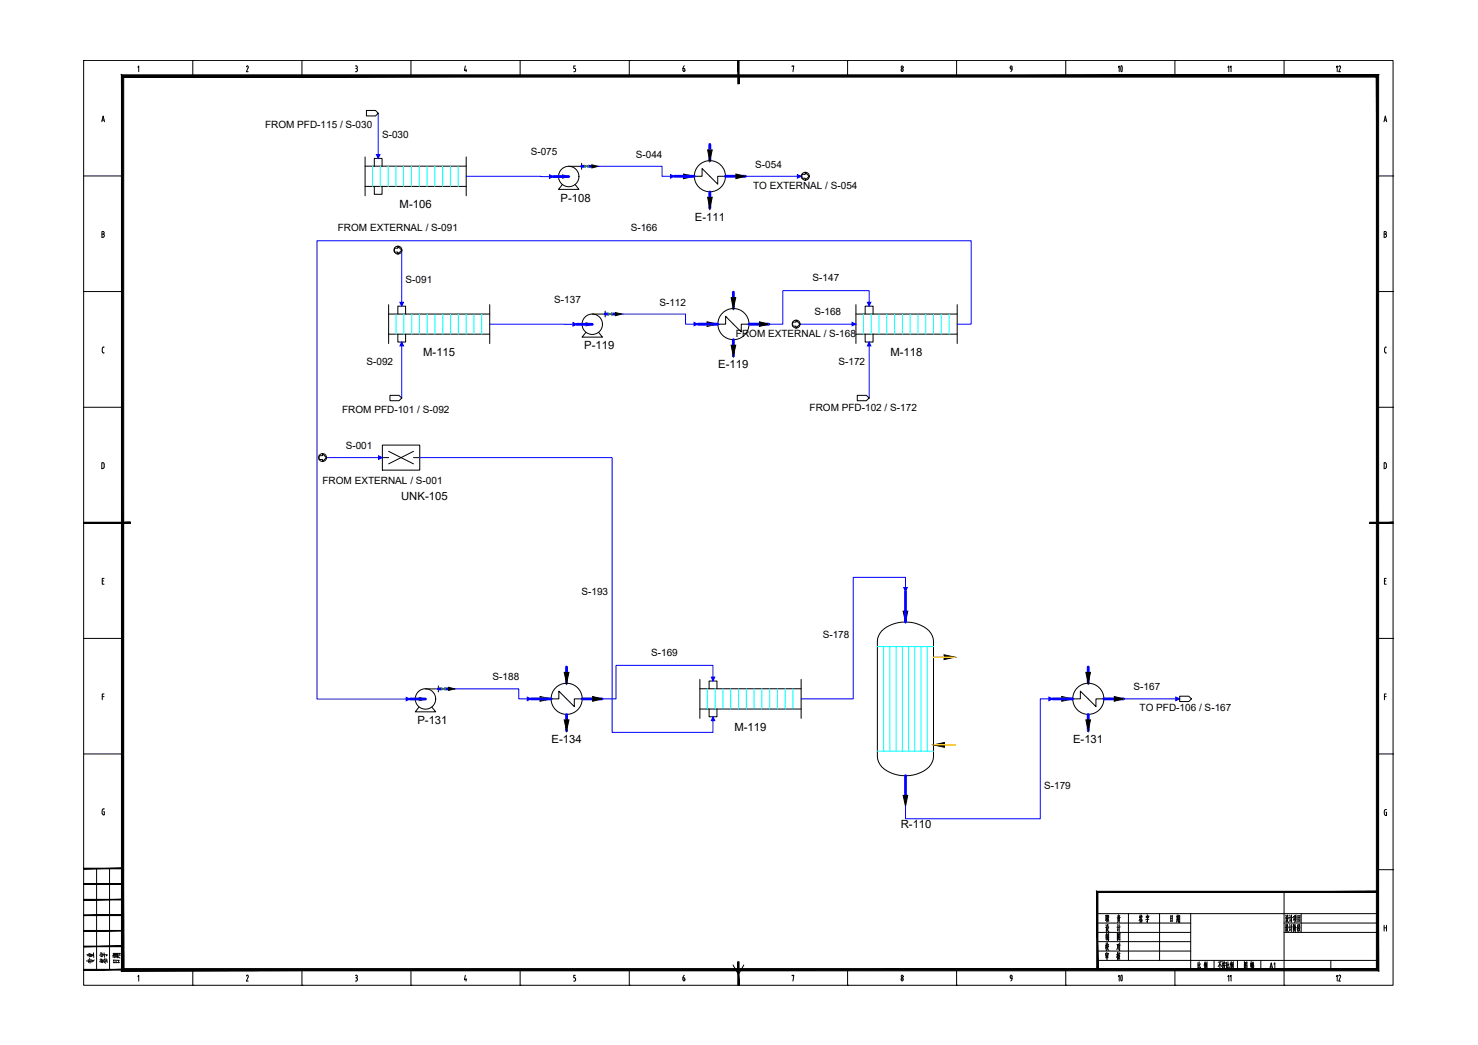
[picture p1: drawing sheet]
<svg xmlns="http://www.w3.org/2000/svg" width="420mm" height="297mm" viewBox="0 0 420 297" stroke-linecap="round" stroke-linejoin="round" font-family="sans-serif">
<g fill="none" stroke="#000" stroke-width=".28">
<path d="M23.8 17.2h372.2v262.9h-372.2zM39.2 19.1l.2-.4v1.7M54.8 17.2h.1M54.8 17.2v4.4M70.3 18.7l.3 .2v.4M70.3 18.7l-.2 .3M70.5 19.3l-.5 1.1h.6M85.8 17.2h.1M85.8 17.2v4.4M101 18.7h.3M101.2 19.5h.1M101.3 18.7l.2 .2v.4l-.2 .2 .3 .5"/>
<path d="M101.6 20l-.3 .3M116.8 17.2h.1M116.8 17.2v4.4M132.3 18.7l-.3 1.3h.7M132.5 19.7v.7M147.9 17.2h.1M147.9 17.2v4.4M163.4 19.5l.2 .3M163.6 18.7h-.5v.8h.3M163.6 19.8v.2M163.6 20l-.2 .3M178.9 17.2h.1"/>
<path d="M178.9 17.2v4.4M194.2 20l.2 .3 .3-.3M194.5 18.7l-.3 .7M209.9 17.2h.1M225.2 18.9v-.2h.5l-.3 1.7M240.9 17.2h.1M240.9 17.2v4.4M256.2 20l.3 .3 .2-.3M256.7 19.8v.2M256.7 19.8l-.2-.3-.3 .5M271.9 17.2h.1M271.9 17.2v4.4"/>
<path d="M287.4 19.7h.3M287.7 19.1v.5M287.7 19.6l-.4 .7M287.7 19.1l-.1-.3a.43 .43 0 0 0-.4 .3 .43 .43 0 0 0 .3 .5M303 17.2h.1M303 17.2v4.4M334 17.2h.1M334 17.2v4.4M365 17.2h.1M365 17.2v4.4M28.9 34.6l.4-1.6 .4 1.6M29 34.1h.6"/>
<path d="M101 20.4h.3M163.1 20.4h.3M194.1 20v-.5l.5 .1 .1 .4M393.4 34.6l.4-1.6 .4 1.6M393.6 34.1h.5M23.8 50h11.1M391.6 50h4.4M396 50h.1M29 65.8l.6 .2v.4l-.3 .1 .4 .5-.2 .4-.5 .1zM29 66.5h.3M393.5 66.5h.3M393.8 65.8h-.3v1.7h.3"/>
<path d="M393.8 65.8l.3 .4-.3 .3 .4 .5-.4 .4M23.8 82.9h11.1M29.1 99.1v.8M29.1 99.9l.1 .4h.4M29.6 98.7h-.4l-.1 .4M391.6 82.9h4.4M393.6 99.1v.8M393.6 99.9l.3 .4M393.9 98.7h.2M393.9 98.7l-.3 .4M396 82.9h.1M23.8 115.8h11.1"/>
<path d="M391.6 115.8h4.4M393.9 100.3h.2M396 115.8h.1M29.2 131.5h-.3v1.7h.3M29.3 131.5l.3 .5M29.6 132v.9l-.3 .3M394.1 132a.47 .47 0 0 0-.6-.5v1.7l.6-.3v-.9M396 148.6h.1M29.1 165.1h.3M29.6 164.4h-.5v1.7h.5M393.6 165.1h.3M394.1 164.4h-.5v1.7h.5"/>
<path d="M23.8 181.5h11.1M29.1 198h.5M29.6 197.3h-.5v1.6M391.6 181.5h4.4M393.6 198h.5M394.1 197.3h-.5v1.6M396 181.5h.1M23.8 214.3h11.1M391.6 214.3h4.4M396 214.3h.1M29 230.4v.8M29.5 230.7h.2v.9l-.5-.1-.1-.4"/>
<path d="M29.7 229.9l-.5 .1-.1 .4M393.5 230.6v.7M393.6 231.3l.3 .5M394 230.9h.2v.9h-.3M394.2 230.1l-.5 .1-.1 .4M27.5 246.9v28.7M31.1 246.9v28.7M311.9 259.7h79.7M320.8 259.7v13.3M326.1 260l.1 .4M329.6 259.7v13.3M338.5 259.7v15.9"/>
<path d="M365 253.5v26.6M369.9 259.7v5.3M391.6 247.2h4.4M396 247.2h.1M39.2 277.6l.2-.4v1.7M54.8 275.6v4.5M70.3 277.2l.3 .2v.3M70.3 277.2l-.2 .2M70.5 277.8l-.5 1.1h.6M85.8 275.6v4.5M101 277.2h.3M101 278.9h.3"/>
<path d="M101.2 277.9h.1M101.3 277.2l.3 .3-.3 .4M101.3 277.9l.3 .6M101.6 278.5l-.3 .3M116.8 275.6v4.5M132.3 277.2l-.3 1.3h.7M132.5 278.1v.8M147.9 275.6v4.5M163.1 278.9h.3M163.4 277.9l.2 .4M163.6 277.2h-.5v.7h.3M163.6 278.3v.2"/>
<path d="M163.6 278.5l-.2 .3M178.9 275.6v4.5M194.1 277.9l.5 .1 .1 .5M194.1 277.9v.6M194.2 278.5l.2 .3 .3-.3M194.5 277.2l-.3 .7M208.4 274.3l1.5 2.7 1.5-2.7M225.2 277.4v-.2h.5l-.3 1.7M240.9 275.6v4.5M256.2 278.5l.3 .3 .2-.3M256.7 278.3v.2M256.7 278.3l-.2-.4-.3 .6"/>
<path d="M271.9 275.6v4.5M287.2 277.5l.3-.3 .2 .3M287.2 277.8l.3 .3M287.2 277.6v.2M287.7 277.6v.5h-.3M287.7 278.1l-.4 .7M303 275.6v4.5M311.9 273h79.7M311.9 262.4h26.6M311.9 265h26.6M311.9 267.7h26.6M311.9 270.3h26.6"/>
<path d="M324.1 261.6v.3M324.1 260l-.2 .9M324.1 260.5l.1 .3M324.3 261.5v.4M324.3 260.8l.5 .8M324.3 260.7l-.5 1M324.3 260.4l-.3 .1M324.4 261.3l-.3 .1M324.5 260.1l-.1 .6M324.5 260.5l.1 .3M324.5 261.5l-.1 .6M324.7 262l-.7 .2"/>
<path d="M324.8 260.4l-.4 .1M325.9 260.5l.7-.1-.1 .4M325.9 260.4l-.1 .4M326.2 261v1.2l-.2-.3M326.4 260.8h-.5M326.4 260.7l-.2 .4M326.6 261.3l-.9 .1M332.8 260.3v1.7M333.1 261l-.3 .1M333.2 261.7l-.4 .1M333.3 260.3l-.5 .2M333.3 260.3l-.1 1.6"/>
<path d="M334 275.6v4.5M334.6 260.1v1.3M334.6 261.6l-.2 .5M334.8 261.6l.1 .3M334.8 260.8h-.2M334.8 261.1h-.2M334.9 260l-.1 1.4M335 260.4l-.5 .1M335 261.4l-.5 .1M335.1 260.2l-.1 2M335.3 260.7l-.2 .1M335.3 261.2l-.2 .1"/>
<path d="M335.4 260.2v2l-.2-.2M335.4 260.3h-.3M340.6 273.5v1.7M340.8 274.9l-.3 .5M340.8 274.2l-.2 .2M340.9 273.4v1.8l.2 .2h.2v-.5M341.2 274l-.3 .6M342.5 273.8v1.7M342.6 273.4l-.3 1M342.6 274.4l.1 .3M342.7 273.7l-.2 .9M342.8 274.1l-.1 .1"/>
<path d="M342.9 274.1l-.3 1.2M342.9 273.6l-.3 .2M343 273.9v1M343.1 273.4v2l-.1-.2M345.1 273v2.6M346.8 273.9v1.5M346.9 273.4l-.6 1.4M346.9 274.1l.3 .6M347.2 273.4l-.9 .1M347.6 273.3v2.1l-.1-.2M347.7 274.3l-.3 .3M347.8 273.9l-.4 .1"/>
<path d="M347.8 273.6v.5M348 273.9l-.1 .9 .4 .6M348 273.3l.1 .3M348.2 274.4l-.4 1.1M348.3 273.7l-.5 .1M348.3 273.6l-.1 .4M348.4 274.4l-.6 .1M348.7 273.5v1.7M349 274.2l-.3 .1M349.1 273.4v1.8l.1 .2h.2v-.6M349.4 274l-.3 .6M349.9 273.7v1.7"/>
<path d="M350 273.3l-.3 1M350.1 274.4l.1 .3M350.2 273.7l-.2 .9M350.3 274.1h-.2M350.3 274l-.3 1.3M350.4 273.6l-.4 .1M350.4 273.9v.9M350.6 273.3v2.1l-.2-.3M351.8 273v2.6M353.8 275.3h.7M353.8 273.4v2M354 274.1l.4 .5"/>
<path d="M354 274.9l.2 .2M354.1 274.6l.1 .2M354.1 273.7l-.2 .6M354.3 273.9l-.2 .1M354.3 273.8l-.5 .9M354.5 273.4v2M354.5 273.5l-.7 .1M355.5 273.8v.9M355.7 273.3v2.1M355.8 273.9l-.3 .1M355.8 273.8v.9l-.1-.1M355.9 274.4v1"/>
<path d="M356 273.8v.6M356.1 274.5v.9M356.3 273.8h-.3M356.3 273.8v.4M356.3 274.2l-.3 .1M356.3 274.9h-.3M356.3 275.3l-.4 .1M356.3 273.5h-.4M356.4 274.5h-.5M356.4 274.4l-.1 1M365 262.4h26.6M365 265h26.6"/>
<path d="M365.4 262.8l.2 .4M365.5 260.2l.2 .3M365.5 263.6h-.2M365.5 263.4v1.1M365.6 260.9h-.2M365.6 260.8v1M365.7 264.2l-.3 .5M365.7 261.5l-.2 .5M365.8 261.1l.4-.1-.5 1.2M365.8 262.8l-.1 1M365.8 263.9l.5 .9M365.8 262.9l.2-.1 .1 .8h.2"/>
<path d="M365.8 261.3l.4 .9h.1M365.9 260.1l-.2 1M366.1 260.1v.7l.2 .1M366.1 260.2l-.2 .1M366.1 263.7l-.4 .1M366.1 263.7l-.5 1.1M366.6 262.8l.1 .4M366.6 260.1l.2 .4M366.7 263.5l-.2 .1M366.7 263.4l-.1 1.1M366.7 260.8l-.2 .1M366.7 260.7v1.2"/>
<path d="M366.8 264.1l-.2 .5M366.8 261.5l-.1 .4M367.1 262.7v2.1M367.1 260.1v2.1M367.4 263.5l-.6 .1M367.4 260.8l-.5 .1M367.7 262.7v2.1M367.8 262.8v1.4l-.1-.3M367.8 260.5v.9M367.8 262.9h-.1M367.9 260.5h-.2M368 263.6l-.2 1.2"/>
<path d="M368 261.3l-.4 .3M368.1 260.5v1.1M368.1 262.9l.3 .8h.1M368.2 262.7l-.3 1M368.2 260.8l-.3 1.4M368.2 260.2v.4M368.2 261.6l.3 .5M368.2 263.5v1.4M368.5 260.6l-.4 .1M368.5 260.5v1.1M368.5 260.1l-.5 .2M368.9 262.9v1.8"/>
<path d="M369 260.2v1.8M369 263.6l-.1 .1M369 263.3l-.1 .1M369.1 263.9l-.4 .3M369.1 262.8l-.2 .3M369.2 263.9l.4 .8M369.2 263.8l.3-.1-.5 1.1M369.3 262.8l-.1 .9M369.4 262.8v.6l.2 .1M369.4 261.2l-.4 .1M369.4 260.8h-.4M369.4 262.9h-.1"/>
<path d="M369.5 261.7l-.5 .1M369.6 260.3l-.6 .1M369.6 260.2l-.1 1.8M378.3 273v2.6M393.5 263v1.7M393.5 263.7h.7M394.2 263v1.7M54.8 280.1h.1M85.8 280.1h.1M116.8 280.1h.1M147.9 280.1h.1M178.9 280.1h.1"/>
<path d="M209.9 280.1h.1M240.9 280.1h.1M271.9 280.1h.1M303 280.1h.1M334 280.1h.1M365 280.1h.1"/>
<circle cx="256.4" cy="19.1" r=".32"/>
<circle cx="256.4" cy="277.5" r=".32"/>
</g>
<g fill="#000" stroke="#000" stroke-width=".28">
<path d="M209.7 17.2l.4 6.6v-6.6zM209.7 17.2l.4 6.6h-.4z"/>
<path d="M34.5 21.3l.7 254v-253.4zM34.5 21.3l.7 254-.7 .7zM35.2 275.3l-.7 .7 356.8-.7zM34.5 276l356.8-.7 .6 .7zM391.3 21.9v253.4l.6 .7zM391.3 21.9l.6-.6v254.7zM35.2 21.9h356.1l.6-.6zM34.5 21.3h357.4l-356.7 .6z"/>
<path d="M23.8 148.4v.4l13.3-.4zM23.8 148.8l13.3-.4v.4z"/>
<path d="M389.4 148.8h6.6v-.4zM389.4 148.4h6.6l-6.6 .4z"/>
<path d="M23.8 255.8h11.1v-.2zM23.8 255.6h11.1l-11.1 .2z"/>
<path d="M23.8 251.4h11.1v-.2zM23.8 251.2h11.1l-11.1 .2z"/>
<path d="M23.8 247h11.1v-.2zM23.8 246.8h11.1l-11.1 .2z"/>
<path d="M312.1 253.7h79.5v-.3zM311.8 253.4h79.8l-79.5 .3zM311.8 253.4l.3 22.2v-21.9zM311.8 253.4l.3 22.2h-.3z"/>
<path d="M23.8 275.7h11.1v-.2zM23.8 275.5h11.1l-11.1 .2z"/>
<path d="M23.8 269.1h11.1v-.2zM23.8 268.9h11.1l-11.1 .2z"/>
<path d="M23.8 264.7h11.1v-.2zM23.8 264.5h11.1l-11.1 .2z"/>
<path d="M23.8 260.3h11.1v-.3zM23.8 260h11.1l-11.1 .3z"/>
<path d="M209.7 273.4v6.7h.4zM209.7 273.4h.4v6.7z"/>
</g>
<!-- layer: equipment_outline -->
<path d="M108.7 126.5h10.6v7.1h-10.6z" fill="none" stroke="#000" stroke-width=".28"/>
<!-- layer: internal_symbol -->
<path d="M110.5 128.3l7 3.6M117.5 128.3l-7 3.6" fill="none" stroke="#000" stroke-width=".28"/>
<!-- layer: process_line -->
<path d="M108.7 130.1h1.8M117.5 130.1h1.8" fill="none" stroke="#000" stroke-width=".28"/>
<g fill="none" stroke="#000" stroke-width=".28">
<path d="M103.8 53h28.7M103.8 44.6v11.1M103.8 47.2h28.7M106.4 47.2v-2.2h2.2v2.2M106.4 53v2.2h2.2v-2.2M132.5 44.6v11.1M159.9 52.4l-1.1 1.4h5.8l-1.1-1.4M161.7 47.3h3.6M165.3 46.4v1.7M197.4 50.1h2.2v-2.2l4.4 4.5v-2.3h2.2M110.5 95h28.7M110.5 86.6v11"/>
<path d="M110.5 89.3h28.7M113.1 89.3v-2.3h2.2v2.3M113.1 95v2.2h2.2v-2.2M139.2 86.6v11M166.6 94.5l-1.1 1.3h5.8l-1.1-1.3M168.3 89.3h3.7M172 88.4v1.7M204.1 92.1h2.2v-2.2l4.4 4.4v-2.2h2.2M243.3 95h28.8M243.3 89.3h28.8M243.3 86.6v11M245.9 89.3v-2.3h2.3v2.3"/>
<path d="M245.9 95v2.2h2.3v-2.2M272.1 86.6v11M250.7 179.3a10.3 10.3 0 0 1 13.4 0 4.6 4.6 0 0 1 1.3 3v32.7a5.7 5.7 0 0 1-4.7 5 9.8 9.8 0 0 1-10.6-2.7l-.6-1.5-.1-.8v-32.7a4.6 4.6 0 0 1 1.3-3zM120.9 195.8h3.7M124.6 195v1.7M156.7 198.7h2.2v-2.2l4.4 4.4v-2.2h2.2M199 195.8h28.7M199 193.1v11.1M201.6 195.8v-2.2h2.2v2.2M227.7 193.1v11.1M304.9 198.7h2.2v-2.2l4.5 4.4v-2.2h2.2M119.1 201l-1 1.3h5.8l-1.1-1.3"/>
<path d="M199 201.5h28.7M201.6 201.5v2.2h2.2v-2.2"/>
<circle cx="161.7" cy="50.2" r="2.9"/>
<circle cx="201.8" cy="50.1" r="4.4"/>
<circle cx="168.4" cy="92.2" r="2.9"/>
<circle cx="208.5" cy="92.1" r="4.4"/>
<circle cx="121" cy="198.7" r="2.9"/>
<circle cx="161.1" cy="198.6" r="4.4"/>
<circle cx="309.4" cy="198.6" r="4.4"/>
</g>
<g fill="none" stroke="#0ff" stroke-width=".28">
<path d="M105.9 47.2v5.8M108.1 47.2v5.8M110.3 47.2v5.8M112.6 47.2v5.8M114.8 47.2v5.8M117 47.2v5.8M119.2 47.2v5.8M121.4 47.2v5.8M123.6 47.2v5.8M125.8 47.2v5.8M128 47.2v5.8M130.2 47.2v5.8"/>
<path d="M112.6 89.3v5.7M114.8 89.3v5.7M117 89.3v5.7M119.2 89.3v5.7M121.4 89.3v5.7M123.6 89.3v5.7M125.9 89.3v5.7M128.1 89.3v5.7M130.3 89.3v5.7M132.5 89.3v5.7M134.7 89.3v5.7M136.9 89.3v5.7"/>
<path d="M245.5 89.3v5.7M247.7 89.3v5.7M249.9 89.3v5.7M252.1 89.3v5.7M254.3 89.3v5.7M256.5 89.3v5.7M258.7 89.3v5.7M261 89.3v5.7M263.2 89.3v5.7M265.4 89.3v5.7M267.6 89.3v5.7M269.8 89.3v5.7"/>
<path d="M201.1 195.8v5.7M203.3 195.8v5.7M205.5 195.8v5.7M207.7 195.8v5.7M210 195.8v5.7M212.2 195.8v5.7M214.4 195.8v5.7M216.6 195.8v5.7M218.8 195.8v5.7M221 195.8v5.7M223.2 195.8v5.7M225.4 195.8v5.7"/>
<path d="M249.4 183.8h16M251.2 183.8v29.7M253 183.8v29.7M254.7 183.8v29.7M256.5 183.8v29.7M258.3 183.8v29.7M260 183.8v29.7M261.8 183.8v29.7M263.6 183.8v29.7M249.4 213.5h16"/>
</g>
<g fill="none" stroke="#00f" stroke-width=".8">
<path d="M157.3 50.2h4.4M165.3 47.3h.9M167.2 47.3h1.1M191.8 50.1h5.6M201.8 41v4.7M201.8 54.6v4.6M206.2 50.1h5.7M164 92.2h4.3M172 89.3h.9M173.9 89.3h1M198.4 92.1h5.7M208.5 83v4.7"/>
<path d="M208.5 96.5v4.7M212.9 92.1h5.7M257.4 168.1v8.7M116.6 198.7h4.3M124.6 195.8h.9M126.5 195.8h1M151 198.7h5.7M161.1 189.6v4.6M165.5 198.7h5.6M299.3 198.7h5.6M309.4 189.6v4.6M313.8 198.7h5.6"/>
<path d="M161.1 203.1v4.6M309.4 203.1v4.6M257.4 220.5v5.6"/>
</g>
<path d="M166.2 47v.6l1-.6v.6zM166.7 47.3h.1M172.9 89v.6l1-.6v.6zM173.4 89.3h.1M125.5 195.5v.6l1-.6v.6zM126 195.8h.1" fill="none" stroke="#0f0" stroke-width=".28"/>
<g fill="#000" stroke="#000" stroke-width=".28">
<path d="M159.9 49.7l1.8 .5-1.8 .4zM168.3 46.8l1.7 .5-1.7 .4zM194.3 49.5l3.1 .6-3.1 .7zM201.2 42.6h1.3l-.7 3.1zM201.2 56.1h1.3l-.7 3.1zM209.2 49.5l2.7 .6-2.7 .7zM166.6 91.8l1.7 .4-1.7 .4zM174.9 88.8l1.8 .5-1.8 .4zM201 91.5l3.1 .6-3.1 .7zM207.8 84.6h1.4l-.7 3.1zM215.9 91.5l2.7 .6-2.7 .7zM207.8 98.1h1.4l-.7 3.1z"/>
<path d="M256.7 173.7h1.3l-.6 3.1zM119.2 198.3l1.7 .4-1.7 .5zM127.5 195.4l1.8 .4-1.8 .4zM153.5 198l3.2 .7-3.2 .6zM160.4 191.1h1.3l-.6 3.1zM168.5 198l2.6 .7-2.6 .6zM268.4 186.1l3.1 .7-3.1 .7zM301.8 198l3.1 .7-3.1 .6zM308.7 191.1h1.3l-.6 3.1zM316.8 198l2.6 .7-2.6 .6zM160.4 204.6h1.3l-.6 3.1zM265.4 211.7l3.1-.6v1.3z"/>
<path d="M308.7 204.6h1.3l-.6 3.1zM256.7 226.1h1.3l-.6 3.1z"/>
</g>
<path d="M265.4 186.8h6.1M265.4 211.7h6.1h-3" fill="none" stroke="#ffbf00" stroke-width=".38"/>
<!-- layer: STREAM -->
<g fill="none" stroke="#00f" stroke-width=".28">
<path d="M107.5 32.2v12.8M132.5 50.1l24.8 .1M170 47.3h18.2v2.8h3.6M211.9 50.1h15.9M114.2 71.1v15.9M114.2 97.2v15.9M139.2 92.1l24.8 .1M176.7 89.3h18.2v2.8h3.5M227.4 92.1h15.9M247.1 87v-4.4h-24.6v9.5h-3.9M247.1 97.2v15.9M272.1 92.1h4v-23.7h-186v130.3h26.5"/>
<path d="M92.8 130.1h15.9M119.3 130.1h54.7v78.1h28.7v-4.5M257.4 168.1v-4h-14.8v34.6h-14.9M129.3 195.8h18.2v2.9h3.5M202.7 193.6v-4.5h-27.6v9.6h-4M299.3 198.7h-3.6v34h-38.3v-3.5M319.4 198.7h16"/>
</g>
<!-- layer: STREAM_ARROW -->
<g fill="#00f" stroke="#00f" stroke-width=".28">
<path d="M107.6 129.6l1.1 .5-1.1 .5z"/>
<path d="M107 43.9h1l-.5 1.1z"/>
<path d="M190.6 49.6l1.2 .5-1.2 .5z"/>
<path d="M226.7 49.6l1.1 .5-1.1 .5z"/>
<path d="M156.2 49.7l1.1 .5-1.1 .5z"/>
<path d="M113.7 85.9h1l-.5 1.1z"/>
<path d="M114.2 97.2l.5 1.1h-1z"/>
<path d="M197.3 91.6l1.1 .5-1.1 .5z"/>
<path d="M162.9 91.7l1.1 .5-1.1 .5z"/>
<path d="M246.6 85.9h1l-.5 1.1z"/>
<path d="M115.5 198.2l1.1 .5-1.1 .5z"/>
<path d="M334.2 198.1l1.2 .6-1.2 .5z"/>
<path d="M242.2 91.6l1.1 .5-1.1 .5z"/>
<path d="M202.2 192.5h1l-.5 1.1z"/>
<path d="M247.1 97.2l.5 1.1h-1z"/>
<path d="M256.9 167h1l-.5 1.1z"/>
<path d="M298.2 198.1l1.1 .6-1.1 .5z"/>
<path d="M149.9 198.1l1.1 .6-1.1 .5z"/>
<path d="M202.7 203.7l.5 1.1h-1z"/>
</g>
<!-- layer: CONNECTOR -->
<g fill="none" stroke="#000" stroke-width=".28">
<path d="M104.2 31.4h2.6l.7 .8-.7 .8h-2.6zM228 49.6h.9v-.6l1.1 1.1-1.1 1.1v-.5h-.9zM112.1 70.6h1v-.6l1.1 1.1-1.1 1.1v-.5h-1zM225.3 91.6h1v-.6l1.1 1.1-1.1 1.1v-.5h-1zM110.9 112.4h2.5l.8 .7-.8 .8h-2.5zM243.7 112.4h2.6l.8 .7-.8 .8h-2.6zM90.7 129.5h1v-.5l1.1 1.1-1.1 1.1v-.6h-1zM335.4 197.9h2.5l.8 .8-.8 .7h-2.5z"/>
<circle cx="228.9" cy="50.1" r="1.12"/>
<circle cx="113.1" cy="71.1" r="1.12"/>
<circle cx="226.3" cy="92.1" r="1.12"/>
<circle cx="91.7" cy="130.1" r="1.12"/>
</g>
<g font-size="6.6">
<text x="315.7" y="22.2">10</text>
<text x="315.7" y="280.8">10</text>
</g>
<g font-size="5.3">
<text x="312.9" y="266">设 计</text>
<text x="313.3" y="268.5">制 图</text>
<text x="27.5" y="275.2" transform="rotate(-90 27.5 275.2)">专业</text>
<text x="31.4" y="275.2" transform="rotate(-90 31.4 275.2)">签字</text>
<text x="34.9" y="274.8" transform="rotate(-90 34.9 274.8)">日期</text>
<text x="312.9" y="271.3">校 对</text>
</g>
<g font-size="4.4">
<text x="378.5" y="21.5">12</text>
<text x="363.4" y="276.6" transform="rotate(-90 363.4 276.6)">A1</text>
<text x="382.1" y="280.1" transform="rotate(-90 382.1 280.1)">12</text>
</g>
<g font-size="4">
<text x="351" y="21.5" transform="rotate(-90 351 21.5)">11</text>
<text x="351" y="280.1" transform="rotate(-90 351 280.1)">11</text>
</g>
<g font-size="3.2">
<text x="113.6" y="59.2">M-106</text>
<text x="159.4" y="57.3">P-108</text>
<text x="197.5" y="62.7">E-111</text>
<text x="120.3" y="101.2">M-115</text>
<text x="166.1" y="99.3">P-119</text>
<text x="253.1" y="101.2">M-118</text>
<text x="204.2" y="104.7">E-119</text>
<text x="114" y="142.1">UNK-105</text>
<text x="118.6" y="205.9">P-131</text>
<text x="208.8" y="207.7">M-119</text>
<text x="156.8" y="211.3">E-134</text>
<text x="305" y="211.3">E-131</text>
<text x="256.1" y="235.5">R-110</text>
</g>
<g font-size="2.8">
<text x="75.3" y="36.4">FROM PFD-115 / S-030</text>
<text x="108.6" y="39.2">S-030</text>
<text x="150.9" y="44">S-075</text>
<text x="180.7" y="44.9">S-044</text>
<text x="214.7" y="47.7">S-054</text>
<text x="214.1" y="53.7">TO EXTERNAL / S-054</text>
<text x="96" y="65.8">FROM EXTERNAL / S-091</text>
<text x="179.3" y="65.8">S-166</text>
<text x="115.3" y="80.4">S-091</text>
<text x="231" y="80">S-147</text>
<text x="157.6" y="86">S-137</text>
<text x="187.4" y="86.9">S-112</text>
<text x="231.5" y="89.5">S-168</text>
<text x="209.2" y="95.7">FROM EXTERNAL / S-168</text>
<text x="104.2" y="103.9">S-092</text>
<text x="238.4" y="103.9">S-172</text>
<text x="97.3" y="117.4">FROM PFD-101 / S-092</text>
<text x="230.2" y="116.7">FROM PFD-102 / S-172</text>
<text x="98.3" y="127.6">S-001</text>
<text x="91.7" y="137.4">FROM EXTERNAL / S-001</text>
<text x="165.3" y="169.1">S-193</text>
<text x="233.9" y="181.4">S-178</text>
<text x="185.1" y="186.5">S-169</text>
<text x="140" y="193.4">S-188</text>
<text x="322.3" y="196.2">S-167</text>
<text x="324" y="202.2">TO PFD-106 / S-167</text>
<text x="296.8" y="224.2">S-179</text>
</g>
</svg>
